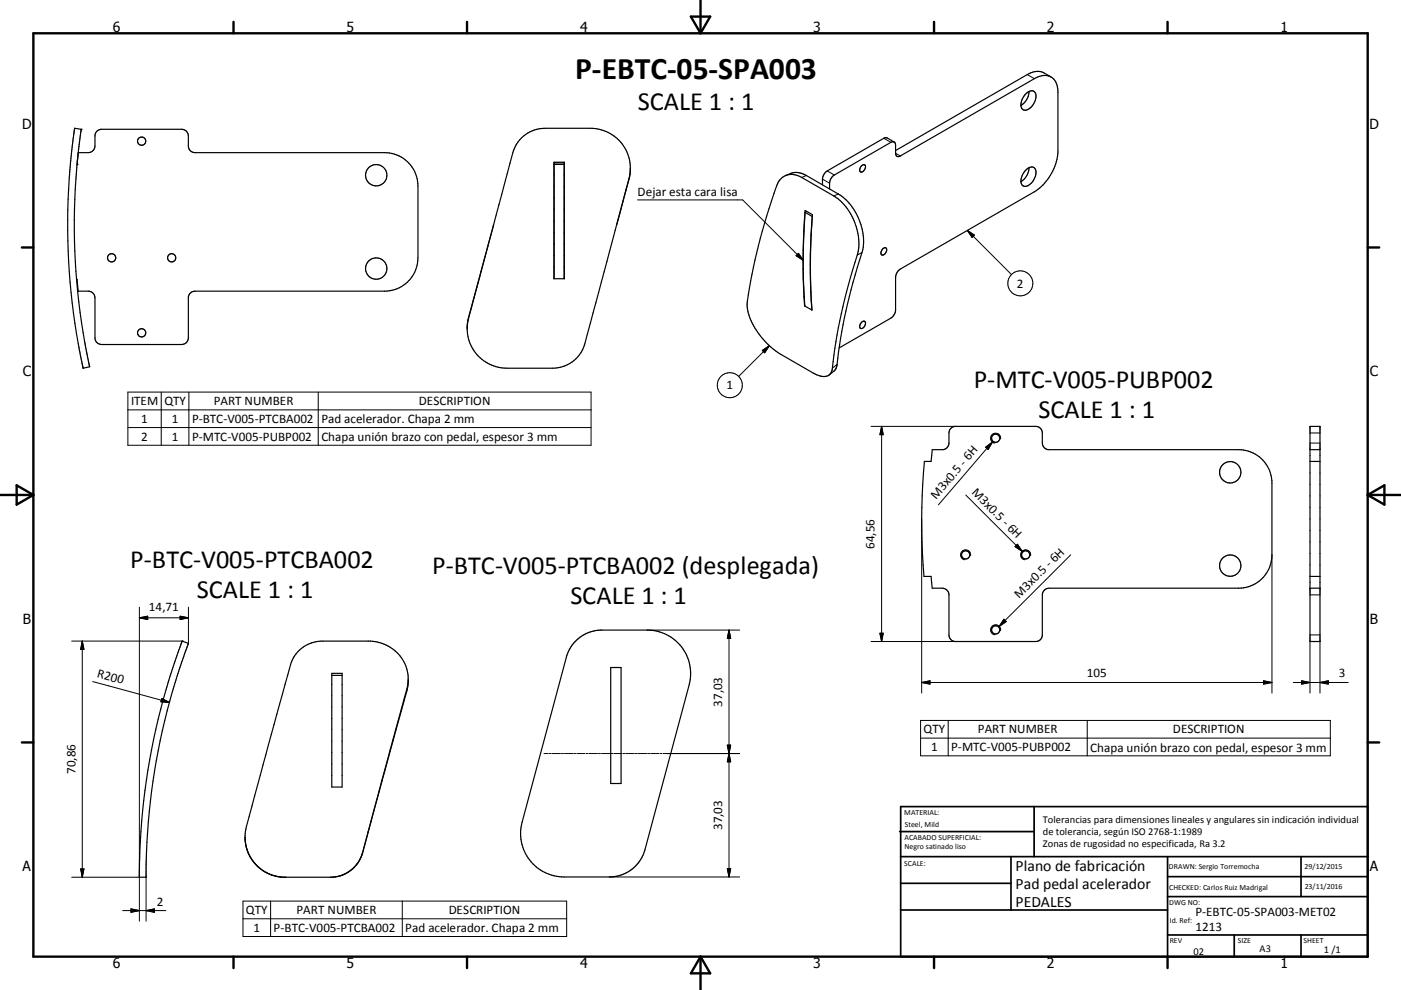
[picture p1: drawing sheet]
<svg xmlns="http://www.w3.org/2000/svg" width="420mm" height="297mm" viewBox="0 0 420 297" stroke-linecap="round" stroke-linejoin="round" font-family="sans-serif">
<g fill="none" stroke="#000" stroke-width=".36">
<path d="M307.6 28.1a1.7 1.7 0 0 1 2.8-.2 4.1 4.1 0 0 1-3.4 5.1 2.14 2.14 0 0 1-.6-3.1zM308.5 27.5a4.9 4.9 0 0 1-2.4 4.1M315.1 23.1l-2.1-1.2a4.9 4.9 0 0 0-5 .5l-39.5 22.8M23.1 49.3l.4-3.5h3a2.06 2.06 0 0 0 2-2v-3a1.98 1.98 0 0 1 2-2h24a1.98 1.98 0 0 1 2 2v3a1.97 1.97 0 0 0 2 2h56.8a10 10 0 0 1 10 10v21.5a10 10 0 0 1-10 10.1h-56.8a1.97 1.97 0 0 0-2 2v12a2.02 2.02 0 0 1-2 2h-24a2.02 2.02 0 0 1-2-2v-12a2.02 2.02 0 0 0-2-2h-3.1l-.3-3.6h-.1M166.1 48.7h3.1v34.9h-3.1zM166.1 48.9h3.1M166.1 48.9v34.7M166.1 49.3h3M169.1 48.9v34.7M187.6 57.2l-1.8 6.8M189 50.5l-.4 3.2M234.3 53.5a5 5 0 0 1 6.1-.3l9.6 5.6a17.1 17.1 0 0 1 7 17.7 182.3 182.3 0 0 0-7.7 35.1 3.1 3.1 0 0 1-4.5 .8l-11.2-6.3a21.4 21.4 0 0 1-9.6-14.2 156.5 156.5 0 0 1 9.6-37.6z"/>
<path d="M235.5 52.7l2.8-1 2.2 .4 11.3 6.4a16.9 16.9 0 0 1 6.6 17.3 182.3 182.3 0 0 0-7.7 34.6l-.7 .9-1.4 1.2M248.7 56.7v-1.7a3.2 3.2 0 0 1 1.4-2.5l17-9.8a.87 .87 0 0 1 1-.1 .87 .87 0 0 1 .4 .9v2.5a.86 .86 0 0 0 .4 .9 .86 .86 0 0 0 1-.1l40.2-23.2a4.3 4.3 0 0 1 6.4 .9l.7 2.6v18.8a15.9 15.9 0 0 1-7.1 11.6l-40.2 23.2a3.2 3.2 0 0 0-1.4 2.5v9.8a3.2 3.2 0 0 1-1.4 2.4l-15.5 9M258.4 49.7a.68 .68 0 0 1 1-.1 .68 .68 0 0 1 0 1 .91 .91 0 0 1-.6 .9 .91 .91 0 0 1-1-.3l.1-.9zM268.1 42.6l-2.1-1.2h-.8l-17.2 9.9a3.2 3.2 0 0 0-1.4 2.4v1.8M307.3 51.3a2 2 0 0 1 3-.7 4.1 4.1 0 0 1-3.3 5.3 2.12 2.12 0 0 1-.6-3.1zM308.5 50.3a4.9 4.9 0 0 1-2.4 4.2M147.1 70.9l-6.6 24.3-.4 2.3M147.1 70.7l6.6-24.8a10 10 0 0 1 9.7-7.4h13.6a12 12 0 0 1 11.6 15.1l-13.3 49.6a10 10 0 0 1-9.6 7.3h-13.6a11.9 11.9 0 0 1-12-13M148 67.4l-4.2 15.7M241.4 63.7a189.4 189.4 0 0 0-.1 28.1h-.1M241.4 63.7l2.1 1.2M241.9 63.4l-.5 .3"/>
<path d="M242.9 76.4l.7-12-2.2-1.2a193.3 193.3 0 0 0-.2 28.6M243 79l.1 8.5 .3 5.5-2.2-1.2M243.4 67.4a175 175 0 0 0 0 25.6M243.5 64.9h.1M264.7 74.6a.68 .68 0 0 1 1.1-.1 .68 .68 0 0 1-.1 1 .88 .88 0 0 1-.6 .9 .88 .88 0 0 1-1-.3l.1-.6zM140.1 97.5v.8M142.1 89.3l-2 8.2M143.3 84.8l-.9 3.5M166.1 83.5h.1M169.1 83.5h.1M258.4 96.6a.69 .69 0 0 1 1-.1 .69 .69 0 0 1 0 1.1 .98 .98 0 0 1-1.6 .8 1.73 1.73 0 0 1 .6-1.8zM24.9 110.4v.1"/>
<path d="M26.9 110l-2 .5M26.9 110l-.8-3.5a199.8 199.8 0 0 1-1.8-67.4v-.3l-1.9-.3-.8 5.8a201 201 0 0 0 3.3 66v.1M26.9 110h.1M285.2 128.4l1.3-.5h24a1.97 1.97 0 0 1 2 2v3a2.02 2.02 0 0 0 2 2h56.8a10 10 0 0 1 10 10v21.6a10 10 0 0 1-10 10h-56.8a2.03 2.03 0 0 0-2 2v12a1.97 1.97 0 0 1-2 2h-24a1.97 1.97 0 0 1-2-2v-12a2.06 2.06 0 0 0-2-2h-3l-.4-3.6h-2.1a198.3 198.3 0 0 1 .1-34.5h2l.4-3.5h3a1.97 1.97 0 0 0 2-2v-3.3zM392.7 127.9h3v64.6h-3zM392.7 134.9h3M392.7 138.4h3M392.7 176.5h3M392.7 172.9h3M54.6 192.3l1.9 .7-2.1 6a198.3 198.3 0 0 0-10.6 64.2h-2a202.6 202.6 0 0 1 12.8-70.9zM172.1 192.8a11.1 11.1 0 0 1 6.2-3.6l1.7-.2h14a13 13 0 0 1 12.6 16.4l-13.2 49.5a11.1 11.1 0 0 1-10.7 8.2h-13.6a13 13 0 0 1-12.6-16.4l13.4-49.8 1.2-2.7zM99.5 202h3.1v34.1h-3.1z"/>
<path d="M99.5 202.6h3.1M122.4 204.1l-.4 2.6-12.4 46M183.1 200.3h3.1v34.8h-3.1zM73.5 251.1l.3 3.1M73.8 254.1a11.6 11.6 0 0 0 4.1 6.4M73.8 254.2l.8 2.2M74.8 256.7a12 12 0 0 0 10.1 6.5M107.5 258.5a9.9 9.9 0 0 1-7.7 4.7M108.5 256.3l-1 2.2M108.7 255.7l-1.2 2.8M109.6 252.6l-1 3.5M110.4 249.7l11.6-42.4a11.7 11.7 0 0 0-10.9-15h-14.3a9.9 9.9 0 0 0-9.7 7l-13.2 48.7a12.6 12.6 0 0 0-.1 6.1"/>
<path d="M78.3 260.8l1.5 1M80.1 261.9l2.6 1 2.1 .3h15"/>
<circle cx="42.5" cy="42.4" r="1.23"/>
<circle cx="112.8" cy="52.6" r="3.2"/>
<circle cx="33.5" cy="77.3" r="1.23"/>
<circle cx="51.5" cy="77.3" r="1.22"/>
<circle cx="42.5" cy="99.9" r="1.24"/>
<circle cx="112.8" cy="80.6" r="3.2"/>
<circle cx="298.5" cy="131.5" r="1.23"/>
<circle cx="368.8" cy="141.7" r="3.2"/>
<circle cx="289.5" cy="166.5" r="1.23"/>
<circle cx="307.5" cy="166.5" r="1.23"/>
<circle cx="368.8" cy="169.7" r="3.2"/>
<circle cx="298.5" cy="189" r="1.22"/>
</g>
<g fill="none" stroke="#000" stroke-width=".3">
<path d="M308 22.4l2.1 1.2M191.2 60h31.5l18.1 18.1M241.8 52.7l-1.4 .5M246.6 53.7l2.1 1.3M248 51.3l2.1 1.2M251.4 58.2l-1.4 .6M265 41.5l2.1 1.2M268.5 46l1.4 .8M239.4 76l1.4 2.1-2.1-1.4zM258.4 75.8l-1.4 .7M290 69.1l13.3 13.3M290 69.1l2.1 1.4-.7 .8z"/>
<path d="M38.3 117.6h138.9v16h-138.9zM48.3 117.6v16M56.6 117.6v16M95.4 117.6v16M228.5 105.1l2.2-1.4-1.4 2.1zM230.7 103.7l-9.2 9.2M251 109.4l-1.4 1M38.3 123h138.9M38.3 128.3h138.9M261.1 127.9h25.4M264.3 127.9v64.6M264.3 127.9l.5 2.5h-1z"/>
<path d="M295.5 134.2l2-1.6-1.2 2.2zM297.5 132.6l-16.1 18.8M300 131.7a1.5 1.5 0 0 0-1.2-1.7 1.5 1.5 0 0 0-1.8 1.2 1.5 1.5 0 0 0 1.2 1.7M392.7 132.9h3M392.7 129.9h3M276.3 155.7v52.2M289.6 148.5l16.9 16.9M291 166.7a1.51 1.51 0 0 0-1.2-1.7 1.51 1.51 0 0 0-1.8 1.2 1.51 1.51 0 0 0 1.2 1.8M304.3 164l.7-.7 1.5 2.1zM309 166.7a1.5 1.5 0 0 0-1.3-1.7 1.5 1.5 0 0 0-1.7 1.2 1.5 1.5 0 0 0 1.2 1.8M321 166.5l-21.4 21.4M381.3 166.5v41.4"/>
<path d="M392.7 178.5h3M21.5 192.3h33.1M24.7 192.3v70.9M24.7 192.3l.5 2.5h-1zM41.8 185.4h14.7M41.8 185.4l2.5-.5v1zM41.8 182.2v94.2M54 184.9l2.5 .5-2.5 .5zM56.5 182.2v10.8M194 189h27.7M218.6 189v74.1M218.6 189l.5 2.5h-1z"/>
<path d="M261.1 192.5h25.4M263.8 190h1l-.5 2.5zM300 189.2a1.5 1.5 0 0 0-1.2-1.7 1.5 1.5 0 0 0-1.8 1.2 1.5 1.5 0 0 0 1.2 1.8M301 185.8l.7 .7-2.1 1.4zM392.7 190.5h3M392.7 192.5v15.4M395.7 192.5v15.4M27.8 204.5l23 6.2M48.5 209.6l2.3 1.1-2.6-.1zM276 216.1h122.8v10.7h-122.8zM276.3 204.8h105M276.3 204.8l2.5-.6v1z"/>
<path d="M284.3 216.1v10.7M326 216.1v10.7M378.8 204.2l2.5 .6-2.5 .4zM387.7 204.8h16.5M390.2 204.2l2.5 .6-2.5 .4zM395.7 204.8l2.5-.6v1zM163.1 226.1h1.3M164.7 226.1h.6M165.6 226.1h2.4M168.3 226.1h.7M169.3 226.1h2.4M172 226.1h.7"/>
<path d="M173 226.1h2.4M175.7 226.1h.6M176.6 226.1h2.5M179.4 226.1h.6M180.3 226.1h2.5M183.1 226.1h.6M184 226.1h2.5M186.8 226.1h.6M187.7 226.1h2.5M190.5 226.1h.6M191.4 226.1h2.5M194.2 226.1h.6"/>
<path d="M195.1 226.1h2.5M197.9 226.1h.6M198.8 226.1h22.9M218.1 223.6h1l-.5 2.5zM218.6 226.1l.5 2.5h-1zM276 221.4h122.8M21.5 263.2h20.3M24.2 260.7h1l-.5 2.5zM36.8 273.2h12.9M39.3 272.7l2.5 .5-2.5 .5zM43.8 273.2l2.5-.5v1zM43.8 263.2v13.2"/>
<path d="M72.9 270.3h97v10.7h-97zM72.9 275.6h97M81.1 270.3v10.7M120.6 270.3v10.7M182.7 263.1h39M218.1 260.6h1l-.5 2.5z"/>
<circle cx="305.9" cy="85" r="3.8"/>
<circle cx="218.8" cy="115.6" r="3.8"/>
</g>
<g fill="#000">
<circle cx="24.3" cy="38.8" r=".18"/>
<circle cx="23.1" cy="49.3" r=".18"/>
<circle cx="54.6" cy="192.3" r=".18"/>
<circle cx="85.5" cy="263.2" r=".18"/>
</g>
<g fill="none" stroke="#000" stroke-width=".71">
<path d="M10 10h400v277h-400zM70 6.6v3.4M140 6.6v3.4M207.1 5h5.8l-2.9 5zM210 0v10M280 6.6v3.4M350 6.6v3.4M6.6 74.2h3.4M410 74.2h3.5M0 148.5h10M5 145.6l5 2.9-5 2.9zM410 148.5h10.1"/>
<path d="M410 148.5l5.1-2.9v5.8zM6.6 222.7h3.4M410 222.7h3.5M70 287v3.4M140 287v3.4M210 287v10M210 287l2.9 5h-5.8zM280 287v3.4M350 287v3.4"/>
</g>
<g fill="none" stroke="#000" stroke-width=".51">
<path d="M269.7 249.5h40.3M270 242h140v45h-140zM270 257h140M303.1 257v16M310 242v15M350 257v30M390.1 257v12M270 265h33.1M270 273h80M350 269h60M350 263h60M350 280.5h60"/>
<path d="M370 280.5v6.5M390.1 280.5v6.5"/>
</g>
<g fill="#000" stroke="#000" stroke-width=".3">
<path d="M239.4 76l1.4 2.1-2.1-1.4zM290 69.1l2.1 1.4-.7 .8zM228.5 105.1l2.2-1.4-1.4 2.1zM264.3 127.9l.5 2.5h-1zM295.5 134.2l2-1.6-1.2 2.2zM304.3 164l.7-.7 1.5 2.1zM24.7 192.3l.5 2.5h-1zM41.8 185.4l2.5-.5v1zM54 184.9l2.5 .5-2.5 .5zM218.6 189l.5 2.5h-1zM263.8 190h1l-.5 2.5zM301 185.8l.7 .7-2.1 1.4z"/>
<path d="M48.5 209.6l2.3 1.1-2.6-.1zM276.3 204.8l2.5-.6v1zM378.8 204.2l2.5 .6-2.5 .4zM390.2 204.2l2.5 .6-2.5 .4zM395.7 204.8l2.5-.6v1zM218.1 223.6h1l-.5 2.5zM218.6 226.1l.5 2.5h-1zM24.2 260.7h1l-.5 2.5zM39.3 272.7l2.5 .5-2.5 .5zM43.8 273.2l2.5-.5v1zM218.1 260.6h1l-.5 2.5z"/>
</g>
<text font-size="9.4" x="172.5" y="23.6">P-EBTC-05-SPA003</text>
<g font-size="7.9">
<text x="191.3" y="33.1">SCALE 1 : 1</text>
<text x="291.9" y="116.4">P-MTC-V005-PUBP002</text>
<text x="311.3" y="125.4">SCALE 1 : 1</text>
<text x="39" y="170.5">P-BTC-V005-PTCBA002</text>
<text x="129.5" y="172.3">P-BTC-V005-PTCBA002 (desplegada)</text>
<text x="59" y="179.5">SCALE 1 : 1</text>
<text x="171" y="181.3">SCALE 1 : 1</text>
</g>
<g font-size="4.7">
<text x="304.5" y="261.2">Plano de fabricación</text>
<text x="304.5" y="266.6">Pad pedal acelerador</text>
<text x="304.5" y="272">PEDALES</text>
</g>
<g font-size="4.2">
<text x="33.9" y="9.6">6</text>
<text x="103.9" y="9.6">5</text>
<text x="173.9" y="9.6">4</text>
<text x="243.8" y="9.6">3</text>
<text x="313.9" y="9.6">2</text>
<text x="383.9" y="9.6">1</text>
<text x="6.7" y="38.7">D</text>
<text x="410.5" y="38.7">D</text>
<text x="6.9" y="112.9">C</text>
<text x="410.7" y="112.9">C</text>
<text x="6.9" y="187.1">B</text>
<text x="410.7" y="187.1">B</text>
<text x="6.8" y="261.4">A</text>
<text x="410.7" y="261.4">A</text>
<text x="33.9" y="290.4">6</text>
<text x="103.9" y="290.4">5</text>
<text x="173.9" y="290.4">4</text>
<text x="243.8" y="290.4">3</text>
<text x="313.9" y="290.4">2</text>
<text x="383.9" y="290.4">1</text>
</g>
<g font-size="3.9">
<text x="191.2" y="58.9">Dejar esta cara lisa</text>
<text x="304.9" y="86.3">2</text>
<text x="217.8" y="116.8">1</text>
<text x="39.3" y="121.6">ITEM</text>
<text x="49.3" y="121.6">QTY</text>
<text x="64.1" y="121.6">PART NUMBER</text>
<text x="125.6" y="121.6">DESCRIPTION</text>
<text x="42.3" y="126.9">1</text>
<text x="51.5" y="126.9">1</text>
<text x="57.6" y="126.9">P-BTC-V005-PTCBA002</text>
<text x="96.4" y="126.9">Pad acelerador. Chapa 2 mm</text>
<text x="42.3" y="132.2">2</text>
<text x="51.5" y="132.2">1</text>
<text x="57.6" y="132.2">P-MTC-V005-PUBP002</text>
<text x="96.4" y="132.3">Chapa unión brazo con pedal, espesor 3 mm</text>
<text x="280.7" y="149.9" transform="rotate(-49 280.7 149.9)">M3x0.5 - 6H</text>
<text x="291.2" y="148" transform="rotate(45 291.2 148)">M3x0.5 - 6H</text>
<text x="262.2" y="164.7" transform="rotate(-90 262.2 164.7)">64,56</text>
<text x="305.6" y="179.7" transform="rotate(-45 305.6 179.7)">M3x0.5 - 6H</text>
<text x="44.6" y="183.3">14,71</text>
<text x="29" y="203.2" transform="rotate(15 29 203.2)">R200</text>
<text x="325.8" y="203.2">105</text>
<text x="401.4" y="203.2">3</text>
<text x="216.5" y="212" transform="rotate(-90 216.5 212)">37,03</text>
<text x="276.9" y="220">QTY</text>
<text x="293.2" y="220">PART NUMBER</text>
<text x="351.6" y="220">DESCRIPTION</text>
<text x="279.1" y="225.3">1</text>
<text x="285.2" y="225.4">P-MTC-V005-PUBP002</text>
<text x="326.8" y="225.5">Chapa unión brazo con pedal, espesor 3 mm</text>
<text x="22.6" y="232.2" transform="rotate(-90 22.6 232.2)">70,86</text>
<text x="216.5" y="249.1" transform="rotate(-90 216.5 249.1)">37,03</text>
<text x="47" y="271.7">2</text>
<text x="73.7" y="274.2">QTY</text>
<text x="88.9" y="274.2">PART NUMBER</text>
<text x="134.5" y="274.2">DESCRIPTION</text>
<text x="358.4" y="274.9">P-EBTC-05-SPA003-MET02</text>
<text x="76" y="279.6">1</text>
<text x="82" y="279.6">P-BTC-V005-PTCBA002</text>
<text x="121.5" y="279.7">Pad acelerador. Chapa 2 mm</text>
<text x="358.4" y="279.4">1213</text>
</g>
<g font-size="3.1">
<text x="312.7" y="246.8">Tolerancias para dimensiones lineales y angulares sin indicación individual</text>
<text x="312.7" y="250.4">de tolerancia, según ISO 2768-1:1989</text>
<text x="312.7" y="254">Zonas de rugosidad no especificada, Ra 3.2</text>
<text x="357.8" y="286.5">02</text>
<text x="377.6" y="285.6">A3</text>
<text x="396.9" y="285.9">1 /1</text>
</g>
<g font-size="2.4">
<text x="271.1" y="244.4">MATERIAL:</text>
<text x="271.2" y="252">ACABADO SUPERFICIAL:</text>
<text x="271.3" y="248">Steel, Mild</text>
<text x="271.2" y="254.7">Negro satinado liso</text>
<text x="271.1" y="259.7">SCALE:</text>
<text x="350.4" y="260.8">DRAWN: Sergio Torremocha</text>
<text x="391.1" y="260.6">29/12/2015</text>
<text x="350.5" y="266.9">CHECKED: Carlos Ruiz Madrigal</text>
<text x="391.2" y="266.7">23/11/2016</text>
<text x="350.5" y="271.4">DWG NO:</text>
<text x="350.7" y="276.9">Id. Ref:</text>
<text x="350.7" y="282.8">REV</text>
<text x="371.1" y="282.9">SIZE</text>
<text x="390.8" y="283">SHEET</text>
</g>
</svg>
